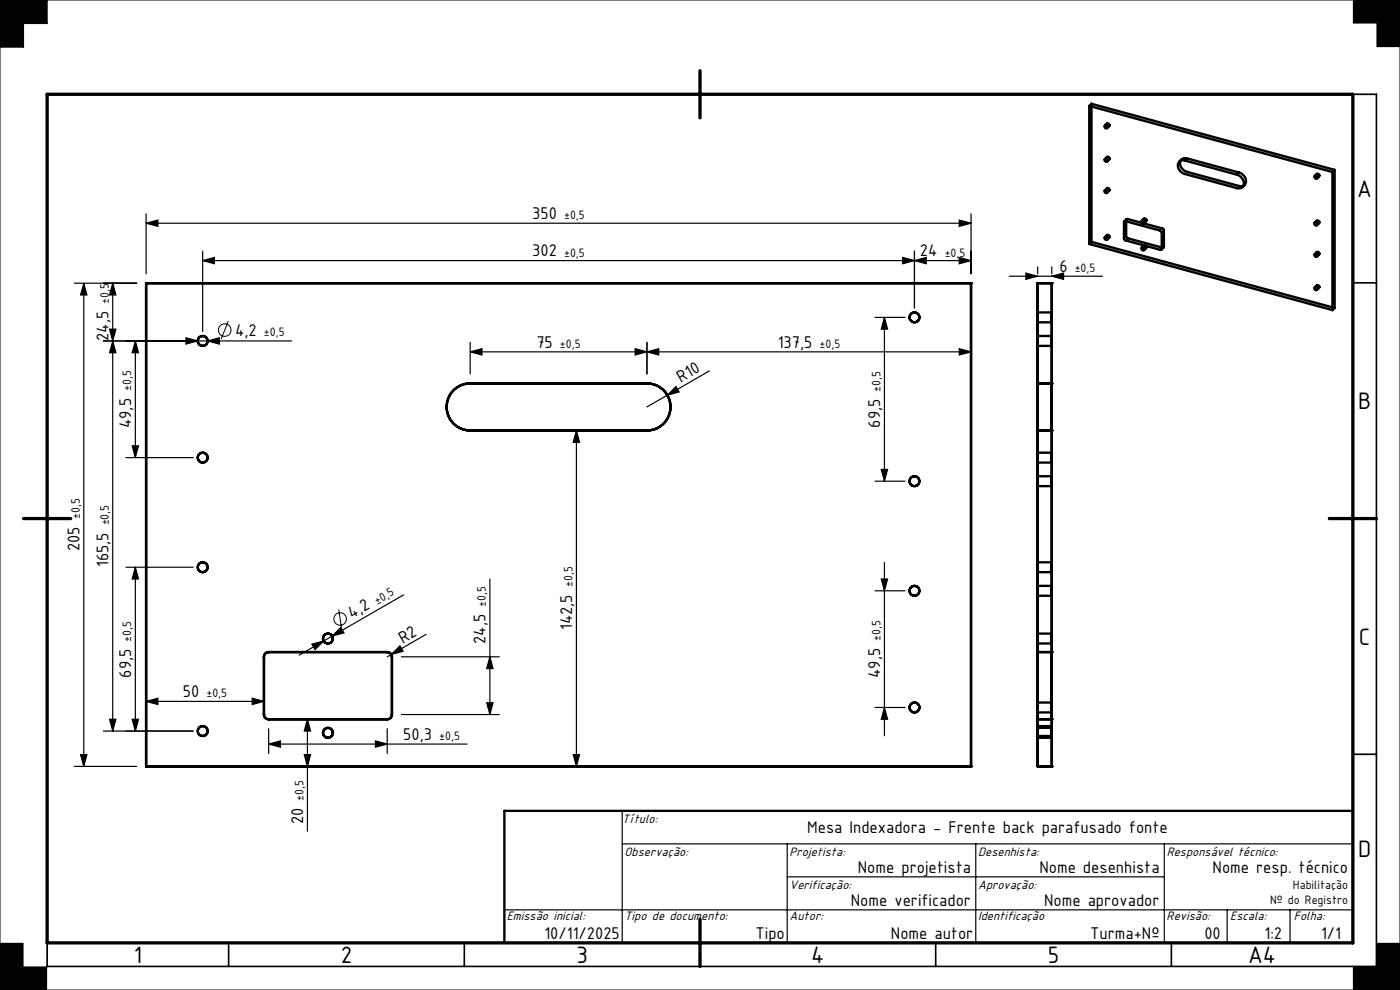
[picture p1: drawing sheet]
<svg xmlns="http://www.w3.org/2000/svg" width="297mm" height="210mm" viewBox="0 0 297 210" stroke-linecap="round" stroke-linejoin="round" font-family="sans-serif">
<g fill="none" stroke="#000" stroke-width=".21">
<path d="M0 0h297v210h-297zM10 0v5h-5v5h-5M148.1 19.6l.8 .8M148.5 19.5v1M148.9 19.6l-.8 .8M148 20h1M48.4 68.1l-1.5 3.8M9.5 110h1M9.6 109.6l.8 .8M10 109.5v1M10.4 109.6l-.8 .8M71.9 129.3l.5 4"/>
<circle cx="47.7" cy="70" r="1.33"/>
<circle cx="72.2" cy="131.3" r="1.33"/>
</g>
<g fill="none" stroke="#000" stroke-width=".25">
<path d="M31 47.3l2.5-.6v1.3zM31 45.3v12.8M31 47.3h175M43 55.3l2.5-.7v1.3zM43 55.3h163M43 53.3v17M191.5 54.6l2.5 .7-2.5 .6zM194 55.3l2.5-.7v1.3zM194 53.3v12M203.5 54.6l2.5 .7-2.5 .6zM203.5 46.7l2.5 .6-2.5 .7zM206 45.3v12.8"/>
<path d="M214.1 58.6h19.8M217.6 57.9l2.5 .7-2.5 .7zM220.1 56.6v1.5M223.1 58.6l2.5-.7v1.4zM223.1 56.6v1.5M15.8 60.1h13.2M17.8 60.1v102.5M17.8 60.1l.6 2.5h-1.3zM21.9 72.3h40M23.2 69.8h1.4l-.7 2.5zM23.9 60.1v95M23.9 72.3l.7 2.5h-1.4z"/>
<path d="M23.9 60.1l.7 2.5h-1.4zM28.7 72.3l.7 2.5h-1.4zM28.7 72.3v24.8M39.4 71.7l2.5 .6-2.5 .7zM44 72.3l2.5-.6v1.3zM99.7 74.6l2.5-.6v1.3zM99.7 72.6v6.7M134.7 74l2.5 .6-2.5 .7zM137.2 74.6l2.5-.6v1.3zM137.2 72.6v6.7M150.5 78.7l-8.9 5.1M185.6 67.3h6.4"/>
<path d="M187.6 67.3l.7 2.5h-1.3zM187.6 67.3v34.8M203.5 74l2.5 .6-2.5 .7zM206 74.6h-106.3M26.7 97.1h14.3M28 94.6h1.4l-.7 2.5zM122.3 91.3l.7 2.5h-1.4zM122.3 91.3v71.3M141.6 83.8l1.8-1.8 .7 1.2zM141.6 83.8l-4.4 2.5M187 99.6h1.3l-.7 2.5zM185.6 102.1h6.4"/>
<path d="M187.6 119.3v36.8M26.7 120.3h14.3M28.7 120.3l.7 2.5h-1.4zM28.7 120.3v34.8M66.2 136.6l2.5-.6-1.9 1.8zM68.7 136l-5.2 3M70.5 134.9l1.8-1.8 .7 1.2zM70.5 134.9l-1.8 1.1M83 138.8l-.9 .5M84.8 137l.7 1.2-2.5 .6zM85.1 139.3h20.8M85.6 126.2l-15.1 8.7"/>
<path d="M90.4 134.6l-7.4 4.2M103.9 122.9v28.7M103.9 139.3l.7 2.5h-1.3zM185.6 125.3h6.4M187 122.8h1.3l-.7 2.5zM21.9 155.1h19.1M23.2 152.6h1.4l-.7 2.5zM28 152.6h1.4l-.7 2.5zM31 148.8l2.5-.7v1.4zM31 148.8h25M53.5 148.1l2.5 .7-2.5 .7zM57 157.8l2.5-.6v1.3z"/>
<path d="M57 154.6v5.2M57 157.8h42.1M65.2 152.6l.7 2.5h-1.4zM65.2 152.6v23.7M79.6 157.2l2.5 .6-2.5 .7zM82.1 154.6v5.2M85.1 151.6h20.8M103.3 149.1h1.3l-.7 2.5zM185.6 150.1h6.4M187.6 150.1l.7 2.5h-1.3zM15.8 162.6h13.2M17.1 160.1h1.3l-.6 2.5z"/>
<path d="M64.5 160.1h1.4l-.7 2.5zM121.6 160.1h1.4l-.7 2.5zM132 179h155M132 172v28M167 179v21M207 179v21M247 179v21M107 193h180M167 186h80M260.3 193v7M273.7 193v7"/>
</g>
<path d="M10 20h282v185h-282zM287 20v180h-277M287 60h5M282 110h10M287 160h5M148.5 195v10M48.5 200v5M98.5 200v5M198.5 200v5M248.5 200v5" fill="none" stroke="#000" stroke-width=".35"/>
<g fill="none" stroke="#000" stroke-width=".5">
<path d="M231.1 22.5l51.6 14M231.1 22.5v29.3M231.5 22l51.6 14M231.5 22v29.3M231.5 22l-.4 .5M234.8 26.2l-.4 .5M234.8 33.3l-.4 .5M234.8 39.9l-.4 .5M235.3 26.7l-.4 .5M235.3 33.8l-.4 .5M250.2 34.3l.5-.3 .6 .1 11.1 3a1.67 1.67 0 0 1 1 2.7l-1 .1-11.1-3a1.76 1.76 0 0 1-1.1-2.6zM250.6 33.8l-.4 .5"/>
<path d="M250.7 33.8l.5-.2h.6l11.1 3a1.67 1.67 0 0 1 1 2.7l-1 .2-11.1-3a1.76 1.76 0 0 1-1.1-2.7zM264 39.2l-.4 .5M279.4 36.9l-.5 .5M279.8 37.4l-.4 .5M282.7 36.5v29.3M283.1 36l-.4 .5M283.1 36v29.3M231.1 51.8l51.6 14M231.5 51.3l51.6 14M231.5 51.3l-.4 .5M234.8 49.9l-.4 .4M235.3 40.4l-.4 .5"/>
<path d="M235.3 50.4l-.4 .4M238.5 47l.2-.1 7.6 2.1 .2 .3-.1 3.6-.2 .1-7.6-2.1-.2-.3zM239 46.5h.2l7.5 2 .2 .3v3.7h-.3l-7.5-2-.2-.3zM239 46.5l-.5 .5M242.7 46.4l-.5 .4M242.7 52.1l-.5 .5M243.2 46.9l-.5 .4M243.2 52.6l-.5 .5M246.9 52.5l-.5 .5M279.4 46.8l-.5 .5M279.4 53.5l-.5 .4M279.8 47.3l-.4 .5"/>
<path d="M279.8 54l-.4 .4M31 60.1h175v102.5h-175zM220.1 71.3v2.1zM220.1 66.3v2.1zM220.1 60.1h3v102.5h-3zM220.1 71.3h3M220.1 73.4h3M220.1 66.3h3M220.1 68.4h3M223.1 71.3v2.1zM223.1 66.3v2.1zM279.4 60.5l-.5 .5"/>
<path d="M279.8 61l-.4 .5M283.1 65.3l-.4 .5M96.3 82.7a5 5 0 0 1 3.4-1.4h37.5a5 5 0 0 1 5 5 5 5 0 0 1-5 5h-37.5a5 5 0 0 1-4.6-3.2 5 5 0 0 1 1.2-5.4zM220.1 96v2.1zM220.1 81.3h3v10h-3zM220.1 96h3M220.1 98.1h3M223.1 96v2.1zM220.1 119.3v2.1zM220.1 101v2.1zM220.1 119.3h3M220.1 101h3"/>
<path d="M220.1 103.1h3M223.1 119.3v2.1zM223.1 101v2.1zM56.3 138.6l.7-.3h25.1a1 1 0 0 1 1 1v12.3a1 1 0 0 1-1 1h-25.1a1 1 0 0 1-1-1v-12.3zM220.1 139.3v-1h3v1M220.1 134.4v2.1zM220.1 124.3v2.1zM220.1 121.4h3M220.1 134.4h3M220.1 136.5h3M220.1 124.3h3M220.1 126.4h3"/>
<path d="M223.1 134.4v2.1zM223.1 124.3v2.1zM220.1 154v2.1zM220.1 151.6v1h3v-1M220.1 154.4v2.1zM220.1 149v2.1zM220.1 154h3M220.1 156.1h3M220.1 154.4h3M220.1 156.5h3M220.1 149h3M220.1 151.1h3"/>
<path d="M223.1 154v2.1zM223.1 154.4v2.1zM223.1 149v2.1zM287 172h-180v28"/>
<circle cx="234.6" cy="26.9" r=".31"/>
<circle cx="234.6" cy="34" r=".31"/>
<circle cx="235.1" cy="26.4" r=".31"/>
<circle cx="235.1" cy="33.5" r=".31"/>
<circle cx="279.2" cy="37.6" r=".31"/>
<circle cx="279.6" cy="37.1" r=".31"/>
<circle cx="234.6" cy="50.5" r=".31"/>
<circle cx="234.6" cy="40.6" r=".31"/>
<circle cx="235.1" cy="40.2" r=".31"/>
<circle cx="235.1" cy="50.1" r=".31"/>
<circle cx="242.5" cy="47.1" r=".31"/>
<circle cx="242.5" cy="52.8" r=".31"/>
<circle cx="242.9" cy="46.6" r=".31"/>
<circle cx="242.9" cy="52.3" r=".31"/>
<circle cx="279.2" cy="47.5" r=".31"/>
<circle cx="279.2" cy="54.1" r=".31"/>
<circle cx="279.6" cy="47" r=".31"/>
<circle cx="279.6" cy="53.7" r=".31"/>
<circle cx="43" cy="72.3" r="1.05"/>
<circle cx="194" cy="67.3" r="1.05"/>
<circle cx="279.2" cy="61.2" r=".31"/>
<circle cx="279.6" cy="60.8" r=".31"/>
<circle cx="43" cy="97.1" r="1.05"/>
<circle cx="194" cy="102.1" r="1.05"/>
<circle cx="43" cy="120.3" r="1.05"/>
<circle cx="69.6" cy="135.4" r="1.05"/>
<circle cx="194" cy="125.3" r="1.05"/>
<circle cx="43" cy="155.1" r="1.05"/>
<circle cx="69.6" cy="155.4" r="1.05"/>
<circle cx="194" cy="150.1" r="1.05"/>
</g>
<path d="M148.5 15v10M10 20h277v180h-277zM5 110h10M282 110h10M148.5 195v10" fill="none" stroke="#000" stroke-width=".7"/>
<path d="M0 0v10h5v-5h5v-5zM0 200v10h10v-5h-5v-5zM287 205v5h10v-10h-5v5zM287 0v5h5v5h5v-10z" fill-rule="evenodd" fill="#000"/>
<g fill="#000">
<path d="M141.6 83.8l1.8-1.8 .7 1.2zM84.8 137l.7 1.2-2.5 .6z"/>
<path d="M194 55.3l2.5-.7v1.3zM203.5 54.6l2.5 .7-2.5 .6zM31 47.3l2.5-.6v1.3zM203.5 46.7l2.5 .6-2.5 .7zM43 55.3l2.5-.7v1.3zM191.5 54.6l2.5 .7-2.5 .6zM137.2 74.6l2.5-.6v1.3zM203.5 74l2.5 .6-2.5 .7zM57 157.8l2.5-.6v1.3zM79.6 157.2l2.5 .6-2.5 .7z"/>
<path d="M23.9 72.3l.7 2.5h-1.4zM23.2 152.6h1.4l-.7 2.5z"/>
<path d="M39.4 71.7v1.3l2.5-.7zM44 72.3l2.5 .7v-1.3z"/>
<path d="M134.7 74l2.5 .6-2.5 .7zM99.7 74.6l2.5-.6v1.3zM53.5 148.1l2.5 .7-2.5 .7zM31 148.8l2.5-.7v1.4zM223.1 58.6l2.5-.7v1.4zM217.6 57.9l2.5 .7-2.5 .7z"/>
<path d="M219.9 60.1a.25 .25 0 0 1 .5 0 .25 .25 0 0 1-.5 0zM219.9 162.6a.25 .25 0 0 1 .5 0 .25 .25 0 0 1-.5 0zM222.9 60.1a.25 .25 0 0 1 .5 0 .25 .25 0 0 1-.5 0zM222.9 162.6a.25 .25 0 0 1 .5 0 .25 .25 0 0 1-.5 0zM222.9 152.6a.25 .25 0 0 1 .5 0 .25 .25 0 0 1-.5 0zM219.9 152.6a.25 .25 0 0 1 .5 0 .25 .25 0 0 1-.5 0zM222.9 138.3a.25 .25 0 0 1 .5 0 .25 .25 0 0 1-.5 0zM219.9 138.3a.25 .25 0 0 1 .5 0 .25 .25 0 0 1-.5 0zM222.9 91.3a.25 .25 0 0 1 .5 0 .25 .25 0 0 1-.5 0zM219.9 91.3a.25 .25 0 0 1 .5 0 .25 .25 0 0 1-.5 0zM222.9 81.3a.25 .25 0 0 1 .5 0 .25 .25 0 0 1-.5 0zM219.9 81.3a.25 .25 0 0 1 .5 0 .25 .25 0 0 1-.5 0z"/>
<path d="M28.7 120.3l.7 2.5h-1.4zM28 152.6h1.4l-.7 2.5zM122.3 91.3l.7 2.5h-1.4zM121.6 160.1h1.4l-.7 2.5zM187.6 67.3l.7 2.5h-1.3zM187 99.6h1.3l-.7 2.5zM65.2 152.6l.7 2.5h-1.4zM64.5 160.1h1.4l-.7 2.5z"/>
<path d="M66.2 136.6l.6 1.2 1.9-1.8zM70.5 134.9l2.5-.6-.7-1.2z"/>
<path d="M187 122.8h1.3l-.7 2.5zM187.6 150.1l.7 2.5h-1.3z"/>
<path d="M17.1 160.1h1.3l-.6 2.5zM17.8 60.1l.6 2.5h-1.3zM28 94.6h1.4l-.7 2.5zM28.7 72.3l.7 2.5h-1.4zM103.3 149.1h1.3l-.7 2.5zM103.9 139.3l.7 2.5h-1.3zM23.2 69.8h1.4l-.7 2.5zM23.9 60.1l.7 2.5h-1.4z"/>
<path d="M205.7 162.6a.25 .25 0 0 1 .5 0 .25 .25 0 0 1-.5 0zM205.7 60.1a.25 .25 0 0 1 .5 0 .25 .25 0 0 1-.5 0zM30.7 60.1a.25 .25 0 0 1 .5 0 .25 .25 0 0 1-.5 0zM30.7 162.6a.25 .25 0 0 1 .5 0 .25 .25 0 0 1-.5 0z"/>
</g>
<g font-size="5.4">
<text x="287.9" y="41.8">A</text>
<text x="288.1" y="86.8">B</text>
<text x="288.3" y="136.8">C</text>
<text x="288.1" y="181.8">D</text>
<text x="28.4" y="204.3">1</text>
<text x="72.3" y="204.3">2</text>
<text x="122.3" y="204.3">3</text>
<text x="172.1" y="204.3">4</text>
<text x="222.3" y="204.3">5</text>
<text x="264.8" y="204.2">A4</text>
</g>
<g font-size="3.9">
<text x="112.9" y="46.5">350</text>
<text x="112.9" y="54.4">302</text>
<text x="195.2" y="54.4">24</text>
<text x="224.7" y="57.7">6</text>
<text x="49.9" y="71.2">4,2</text>
<text x="23" y="72.3" transform="rotate(-90 23 72.3)">24,5</text>
<text x="113.8" y="73.7">75</text>
<text x="165" y="73.7">137,5</text>
<text x="144.4" y="81.2" transform="rotate(-30 144.4 81.2)">R10</text>
<text x="27.8" y="90.8" transform="rotate(-90 27.8 90.8)">49,5</text>
<text x="186.7" y="90.7" transform="rotate(-90 186.7 90.7)">69,5</text>
<text x="16.9" y="116.9" transform="rotate(-90 16.9 116.9)">205</text>
<text x="23" y="120.3" transform="rotate(-90 23 120.3)">165,5</text>
<text x="74.7" y="131.3" transform="rotate(-30 74.7 131.3)">4,2</text>
<text x="85.4" y="136.6" transform="rotate(-30 85.4 136.6)">R2</text>
<text x="103" y="136.6" transform="rotate(-90 103 136.6)">24,5</text>
<text x="121.4" y="133.7" transform="rotate(-90 121.4 133.7)">142,5</text>
<text x="27.8" y="143.7" transform="rotate(-90 27.8 143.7)">69,5</text>
<text x="186.7" y="143.8" transform="rotate(-90 186.7 143.8)">49,5</text>
<text x="38.8" y="147.9">50</text>
<text x="85.6" y="156.9">50,3</text>
<text x="64.3" y="174.8" transform="rotate(-90 64.3 174.8)">20</text>
<text x="171.2" y="176.6">Mesa Indexadora - Frente back parafusado fonte</text>
<text x="182" y="185.1">Nome projetista</text>
<text x="220.5" y="185.1">Nome desenhista</text>
<text x="257.2" y="185.1">Nome resp. técnico</text>
<text x="180.5" y="192.1">Nome verificador</text>
<text x="221.5" y="192.1">Nome aprovador</text>
<text x="115.5" y="199.1">10/11/2025</text>
<text x="160.3" y="199.1">Tipo</text>
<text x="189" y="199.1">Nome autor</text>
<text x="231.2" y="199.1">Turma+Nº</text>
<text x="255.5" y="199.1">00</text>
<text x="268.2" y="199.1">1:2</text>
<text x="280.3" y="199.1">1/1</text>
</g>
<g font-size="2.9">
<text x="132" y="174.7">Título:</text>
<text x="132.5" y="181.7">Observação:</text>
<text x="167.5" y="181.7">Projetista:</text>
<text x="207.5" y="181.7">Desenhista:</text>
<text x="247.5" y="181.7">Responsável técnico:</text>
<text x="167.5" y="188.7">Verificação:</text>
<text x="207.5" y="188.7">Aprovação:</text>
<text x="107.5" y="195.2">Emissão inicial:</text>
<text x="132.5" y="195.2">Tipo de documento:</text>
<text x="167.5" y="195.2">Autor:</text>
<text x="207.5" y="195.2">Identificação</text>
<text x="247.5" y="195.2">Revisão:</text>
<text x="261" y="195.2">Escala:</text>
<text x="274.5" y="195.2">Folha:</text>
</g>
<g font-size="2.8">
<text x="119.7" y="46.5">±0,5</text>
<text x="119.7" y="54.4">±0,5</text>
<text x="200.4" y="54.4">±0,5</text>
<text x="228" y="57.7">±0,5</text>
<text x="23.1" y="64.5" transform="rotate(-90 23.1 64.5)">±0,5</text>
<text x="56" y="71.3">±0,5</text>
<text x="118.8" y="73.8">±0,5</text>
<text x="173.9" y="73.8">±0,5</text>
<text x="27.9" y="83" transform="rotate(-90 27.9 83)">±0,5</text>
<text x="186.8" y="83.1" transform="rotate(-90 186.8 83.1)">±0,5</text>
<text x="16.9" y="110.2" transform="rotate(-90 16.9 110.2)">±0,5</text>
<text x="23.1" y="111.5" transform="rotate(-90 23.1 111.5)">±0,5</text>
<text x="121.4" y="124.6" transform="rotate(-90 121.4 124.6)">±0,5</text>
<text x="80" y="128.2" transform="rotate(-30 80 128.2)">±0,5</text>
<text x="103.1" y="128.8" transform="rotate(-90 103.1 128.8)">±0,5</text>
<text x="27.9" y="136.1" transform="rotate(-90 27.9 136.1)">±0,5</text>
<text x="186.8" y="136" transform="rotate(-90 186.8 136)">±0,5</text>
<text x="43.8" y="147.9">±0,5</text>
<text x="93.2" y="157">±0,5</text>
<text x="64.4" y="169.8" transform="rotate(-90 64.4 169.8)">±0,5</text>
<text x="269.4" y="191.7">Nº do Registro</text>
<text x="274.3" y="188.7">Habilitação</text>
</g>
</svg>
